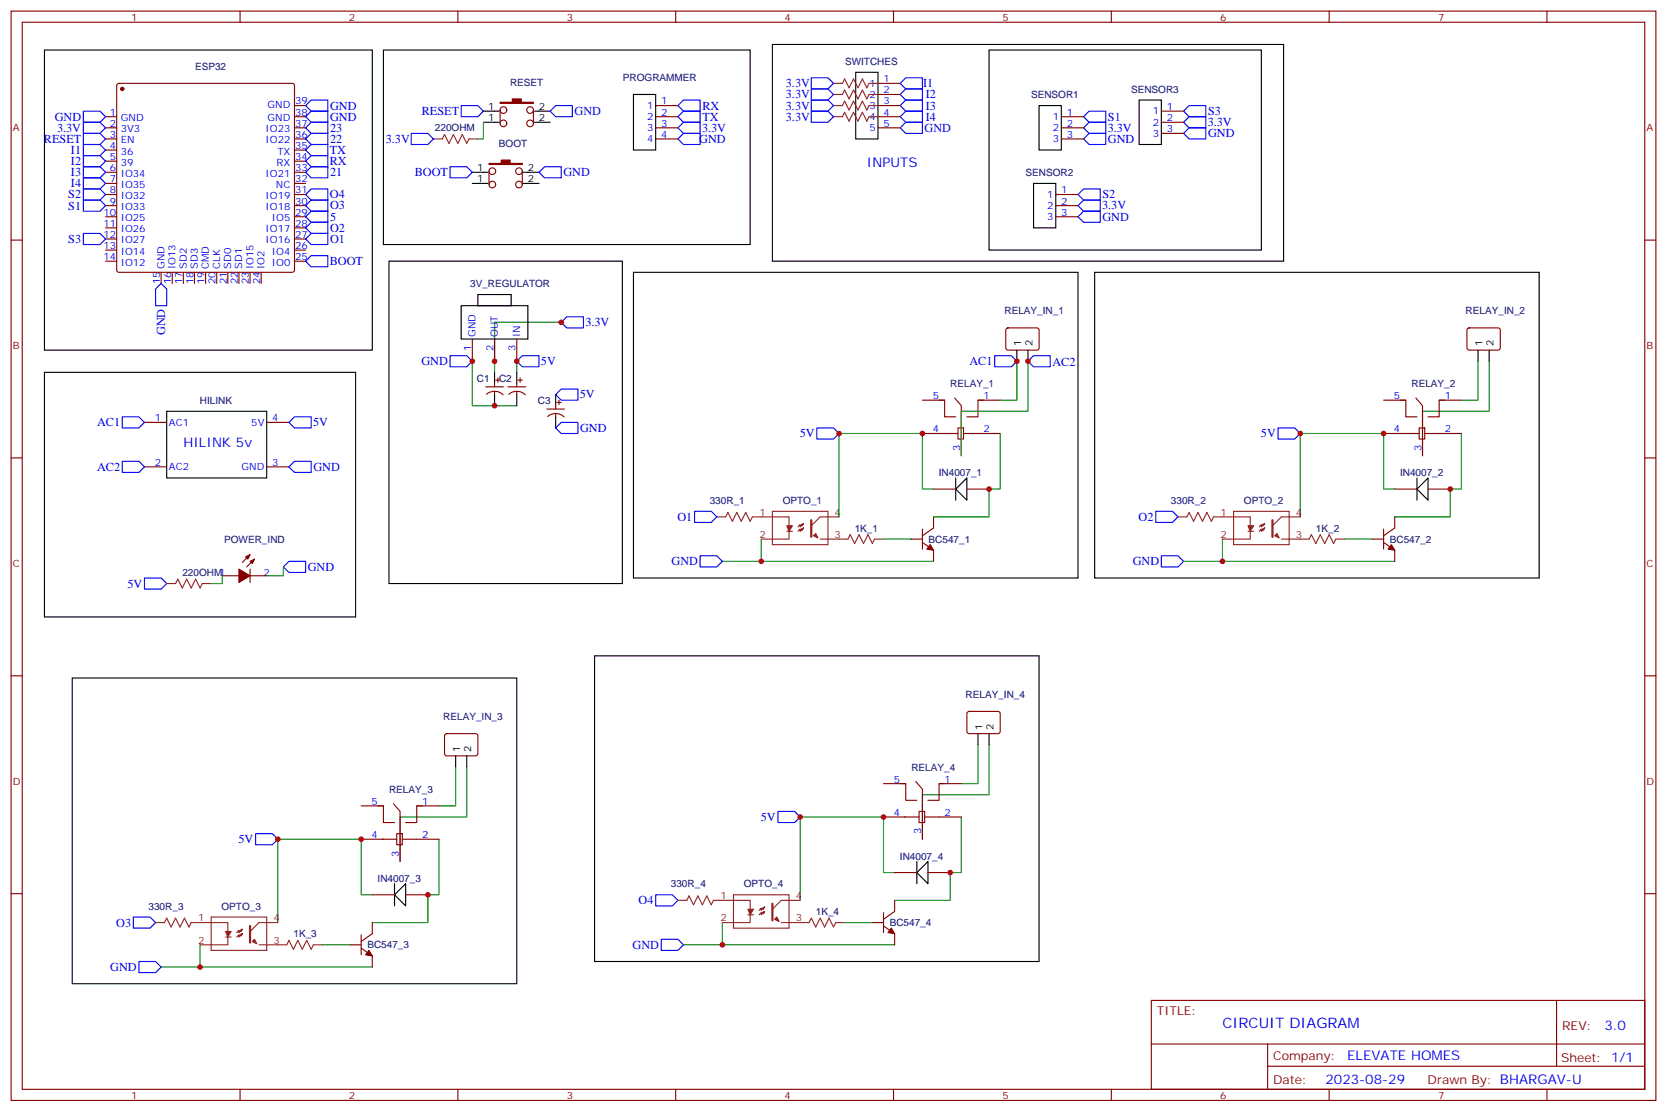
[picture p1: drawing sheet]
<svg xmlns="http://www.w3.org/2000/svg" width="529mm" height="353mm" viewBox="0 0 529 353" stroke-linecap="round" stroke-linejoin="round" font-family="sans-serif">
<g fill="none" stroke="#870000" stroke-width=".35">
<path d="M3.5 3.5h522.1v345.7h-522.1zM7.1 7.1h515v338.6h-515zM76.2 3.5v3.6M145.3 3.5v3.6M214.5 3.5v3.6M283.6 3.5v3.6M352.8 3.5v3.6M421.9 3.5v3.6M491.1 3.5v3.6M33.5 37h3.5M37.3 26.7l.4-.2h55.1l.5 .2 .2 .5v58.5l-.2 .5-.5 .2h-55.1l-.5-.2-.2-.5v-58.5zM93.5 33.5h3.5"/>
<path d="M93.5 37h3.5M158.7 34.9v4.3M169.3 34.9v4.3M208.1 33.5h7.1M208.1 37h7.1M278.7 33.5h7.1M278.7 37h7.1M278.7 26.5h7.1M278.7 30h7.1M336.9 37h7.1M368.7 35.3h7M368.7 38.8h7"/>
<path d="M33.5 40.6h3.5M33.5 44.1h3.5M33.5 47.6h3.5M33.5 51.2h3.5M33.5 54.7h3.5M33.5 58.2h3.5M93.5 40.6h3.5M93.5 44.1h3.5M93.5 47.6h3.5M93.5 51.2h3.5M93.5 54.7h3.5M93.5 58.2h3.5"/>
<path d="M155.2 54.3v4.3M165.8 54.3v4.3M208.1 40.6h7.1M208.1 44.1h7.1M278.7 40.6h7.1M336.9 40.6h7.1M336.9 44.1h7.1M368.7 42.3h7M3.5 76.2h3.6M33.5 61.7h3.5M33.5 65.3h3.5M33.5 68.8h3.5"/>
<path d="M33.5 72.3h3.5M33.5 75.8h3.5M33.5 79.4h3.5M93.5 61.7h3.5M93.5 65.3h3.5M93.5 68.8h3.5M93.5 72.3h3.5M93.5 75.8h3.5M93.5 79.4h3.5M335.1 61.7h7.1M335.1 65.3h7.1M335.1 68.8h7.1"/>
<path d="M522.1 76.2h3.5M33.5 82.9h3.5M51.2 86.4v3.6M54.7 86.4v3.6M58.2 86.4v3.6M61.7 86.4v3.6M65.3 86.4v3.6M68.8 86.4v3.6M72.3 86.4v3.6M75.8 86.4v3.6M79.4 86.4v3.6M82.9 86.4v3.6"/>
<path d="M93.5 82.9h3.5M149.9 107.6v7.1M157 107.6v7.1M158 119.9v1.5M164 107.6v7.1M165.1 119.9v1.5M319.5 104.3l.5-.2h9.4l.4 .7v5.9l-.7 .4h-9.4l-.4-.7v-5.6zM465.9 104.3l.5-.2h9.4l.4 .7v5.9l-.7 .4h-9.4l-.4-.7v-5.6zM45.9 134.1h7M84.7 134.1h7M154.2 122.8h5.6M154.4 125.1a3.8 3.8 0 0 1 5.3 .2"/>
<path d="M157 121.7v1.1M157 124.2v1M157.3 120.6h1.4M161.2 122.8h5.7M161.5 125.1a3.8 3.8 0 0 1 5.2 .2M164 121.7v1.1M164 124.2v1M164.4 120.6h1.4M173.6 129.8h5.6M173.9 132.2a3.8 3.8 0 0 1 5.2 .2M176.4 128.8v1M176.4 131.2v1.1"/>
<path d="M176.7 127.7h1.5M177.4 127v1.4M292.8 127h7.1M292.8 137.6h11.3M298.1 127h1.8v5.3h3.5M303 126.3l2.2 2.5v15.8M304.1 135.8h1.8v3.5h-1.8zM305.9 137.6h11.6M310.4 127h7.1M312.2 127h-1.8v5.3h-3.5M439.2 127h7.1M439.2 137.6h11.3"/>
<path d="M444.5 127h1.8v5.3h3.5M449.4 126.3l2.2 2.5v15.8M450.5 135.8h1.8v3.5h-1.8zM452.3 137.6h11.6M456.8 127h7.1M458.6 127h-1.8v5.3h-3.5M3.5 145.3h3.6M45.9 148.2h7M84.7 148.2h7M296.3 155.2h7.1M306.9 155.2h7.1M442.7 155.2h7.1"/>
<path d="M453.3 155.2h7.1M522.1 145.3h3.5M79.4 176l-2.5 2.5M80.8 177.4l-2.5 2.5M289.3 171.1h3.5M292.8 167.9v6.4M292.8 172.2l3.5 2.4v3.6M296.3 164v3.6l-3.5 2.4M435.7 171.1h3.5M439.2 167.9v6.4M439.2 172.2l3.5 2.4v3.6M442.7 164v3.6l-3.5 2.4"/>
<path d="M70.6 182.7h5.2M79.4 180.6v4.3M79.4 182.7h5.3M3.5 214.5h3.6M522.1 214.5h3.5M141.3 233l.5-.2 9.5 .1 .4 .6-.1 6-.6 .4-9.5-.1-.4-.6v-5.7zM307.2 226l.4-.2h9.5l.4 .7-.1 5.9-.6 .4h-9.5l-.4-.7v-5.6zM114.7 255.8h7M119.9 255.8h1.8v5.3h3.5M124.9 255.1l2.1 2.4v15.9M132.3 255.8h7M134.1 255.8h-1.8v5.3h-3.5"/>
<path d="M280.5 248.7h7M280.5 259.3h11.2M285.8 248.7h1.7v5.3h3.5M290.7 248l2.1 2.5v15.8M291.7 257.5h1.8v3.6h-1.8zM293.5 259.3h11.7M298.1 248.7h7.1M299.9 248.7h-1.8v5.3h-3.5M114.7 266.3h11.2M125.9 264.6h1.8v3.5h-1.8zM127.7 266.3h11.6M284 276.9h7"/>
<path d="M294.6 276.9h7M3.5 283.6h3.6M111.1 299.9h3.6M114.7 296.7v6.3M118.2 284h7M118.2 292.8v3.5l-3.5 2.5M128.8 284h7M276.9 292.8h3.6M280.5 289.6v6.4M280.5 293.9l3.5 2.4v3.6M284 285.8v3.5l-3.5 2.4M522.1 283.6h3.5"/>
<path d="M114.7 300.9l3.5 2.5v3.5M365.5 317.5h156.6v28.2h-156.6zM494.1 317.5v20.9M365.5 331.3h156.5M402.4 338.4h119.6M402.4 331.3v14.2M76.2 345.7v3.6M145.3 345.7v3.6M214.5 345.7v3.6M283.6 345.7v3.6M352.8 345.7v3.6M421.9 345.7v3.6"/>
<path d="M491.1 345.7v3.6"/>
<circle cx="159.8" cy="39.2" r="1.06"/>
<circle cx="159.8" cy="34.9" r="1.06"/>
<circle cx="168.3" cy="39.2" r="1.06"/>
<circle cx="168.3" cy="34.9" r="1.06"/>
<circle cx="156.3" cy="54.3" r="1.06"/>
<circle cx="156.3" cy="58.6" r="1.06"/>
<circle cx="164.7" cy="58.6" r="1.06"/>
<circle cx="164.7" cy="54.3" r="1.06"/>
</g>
<g fill="#870000" stroke="#870000" stroke-width=".35">
<path d="M158.7 32.5h3.9v-1.1h2.9v1.1h3.8v.3h-10.6z"/>
<path d="M155.2 51.9h3.9v-1.1h2.8v1.1h3.9v.3h-10.6z"/>
<path d="M75.8 180.6l3.6 2.1-3.6 2.2z"/>
<path d="M79.4 178.2l1.4-.8-.7 1.5z"/>
<path d="M78 176.7l1.4-.7-.7 1.4z"/>
<path d="M295.3 172.9l1 1.7-2.1-.3z"/>
<path d="M441.7 172.9l1 1.7-2.1-.3z"/>
<path d="M117.1 301.6l1.1 1.8-2.1-.4z"/>
<path d="M282.9 294.6l1.1 1.7-2.1-.3z"/>
<circle cx="38.8" cy="28.2" r=".53"/>
</g>
<g fill="none" stroke="#00f" stroke-width=".35">
<path d="M26.5 38.8h5.2l1.8 1.8-1.8 1.7h-5.2zM26.5 35.3h5.2l1.8 1.7-1.8 1.8h-5.2zM97 37l1.8-1.7h5.3v3.5h-5.3zM97 33.5l1.8-1.7h5.3v3.5h-5.3zM146.4 33.5h5.3l1.8 1.8-1.8 1.7h-5.3zM174.6 35.3l1.8-1.8h5.3v3.5h-5.3zM215.2 33.5l1.8-1.7h5.2v3.5h-5.2zM215.2 37l1.8-1.7h5.2v3.5h-5.2zM257.5 24.7h5.3l1.8 1.8-1.8 1.7h-5.3zM257.5 28.2h5.3l1.8 1.8-1.8 1.8h-5.3zM257.5 31.8h5.3l1.8 1.7-1.8 1.8h-5.3zM257.5 35.3h5.3l1.8 1.7-1.8 1.8h-5.3z"/>
<path d="M285.8 30l1.7-1.8h5.3v3.6h-5.3zM285.8 33.5l1.7-1.7h5.3v3.5h-5.3zM285.8 37l1.7-1.7h5.3v3.5h-5.3zM287.5 24.7h5.3v3.5h-5.3l-1.7-1.7zM344 37l1.7-1.7h5.3v3.5h-5.3zM377.5 33.5h5.3v3.5h-5.3l-1.8-1.7zM377.5 37h5.3v3.6h-5.3l-1.8-1.8zM26.5 56.4h5.2l1.8 1.8-1.8 1.8h-5.2zM26.5 52.9h5.2l1.8 1.8-1.8 1.7h-5.2zM26.5 42.3h5.2l1.8 1.8-1.8 1.8h-5.2zM26.5 60h5.2l1.8 1.7-1.8 1.8h-5.2zM26.5 49.4h5.2l1.8 1.8-1.8 1.7h-5.2z"/>
<path d="M26.5 45.9h5.2l1.8 1.7-1.8 1.8h-5.2zM97 40.6l1.8-1.8h5.3v3.5h-5.3zM98.8 42.3h5.3v3.6h-5.3l-1.8-1.8zM98.8 45.9h5.3v3.5h-5.3l-1.8-1.8zM98.8 49.4h5.3v3.5h-5.3l-1.8-1.7zM98.8 52.9h5.3v3.5h-5.3l-1.8-1.7zM98.8 60h5.3v3.5h-5.3l-1.8-1.8zM130.5 42.3h5.3l1.8 1.8-1.8 1.8h-5.3zM142.9 52.9h5.3l1.7 1.8-1.7 1.7h-5.3zM172.9 52.9h5.3v3.5h-5.3l-1.8-1.7zM215.2 40.6l1.8-1.8h5.2v3.5h-5.2zM215.2 44.1l1.8-1.8h5.2v3.6h-5.2z"/>
<path d="M285.8 40.6l1.7-1.8h5.3v3.5h-5.3zM344 40.6l1.7-1.8h5.3v3.5h-5.3zM345.7 42.3h5.3v3.6h-5.3l-1.7-1.8zM377.5 40.6h5.3v3.5h-5.3l-1.8-1.8zM26.5 63.5h5.2l1.8 1.8-1.8 1.7h-5.2zM26.5 74.1h5.2l1.8 1.7-1.8 1.8h-5.2zM97 75.8l1.8-1.7h5.3v3.5h-5.3zM97 72.3l1.8-1.7h5.3v3.5h-5.3zM97 65.3l1.8-1.8h5.3v3.5h-5.3zM97 68.8l1.8-1.8h5.3v3.6h-5.3zM342.2 61.7l1.8-1.7h5.2v3.5h-5.2zM342.2 65.3l1.8-1.8h5.2v3.5h-5.2z"/>
<path d="M342.2 68.8l1.8-1.8h5.2v3.6h-5.2zM49.4 91.7l1.8-1.7 1.7 1.7v5.3h-3.5zM98.8 81.1h5.3v3.6h-5.3l-1.8-1.8zM142.9 112.9h5.3l1.7 1.8-1.7 1.7h-5.3zM164 114.7l1.8-1.8h5.3v3.5h-5.3zM179.9 100.5h5.3v3.6h-5.3l-1.7-1.8zM315.7 112.9h5.3l1.8 1.8-1.8 1.7h-5.3zM326.3 114.7l1.8-1.8h5.3v3.5h-5.3zM38.8 132.3h5.3l1.8 1.8-1.8 1.7h-5.3zM91.7 134.1l1.8-1.8h5.3v3.5h-5.3zM176.4 125.2l1.8-1.7h5.2v3.5h-5.2zM178.2 134.1h5.2v3.5h-5.2l-1.8-1.8z"/>
<path d="M259.3 135.8h5.3l1.7 1.8-1.7 1.7h-5.3zM405.7 135.8h5.3l1.7 1.8-1.7 1.7h-5.3zM38.8 146.4h5.3l1.8 1.8-1.8 1.7h-5.3zM91.7 148.2l1.8-1.8h5.3v3.5h-5.3zM90 179.9l1.7-1.7h5.3v3.5h-5.3zM220.5 162.3h5.3l1.7 1.7-1.7 1.8h-5.3zM222.2 176.4h5.3l1.8 1.8-1.8 1.7h-5.3zM366.9 162.3h5.3l1.7 1.7-1.7 1.8h-5.3zM368.7 176.4h5.2l1.8 1.8-1.8 1.7h-5.2zM45.9 183.4h5.3l1.7 1.8-1.7 1.8h-5.3zM246.9 257.5h5.3l1.8 1.8-1.8 1.8h-5.3zM81.1 264.6h5.3l1.8 1.7-1.8 1.8h-5.3z"/>
<path d="M42.3 291h5.3l1.8 1.8-1.8 1.8h-5.3zM208.1 284h5.3l1.8 1.8-1.8 1.7h-5.3zM209.9 298.1h5.3l1.8 1.8-1.8 1.7h-5.3zM44.1 305.2h5.3l1.8 1.7-1.8 1.8h-5.3z"/>
</g>
<g fill="none" stroke="#000" stroke-width=".35">
<path d="M14.1 15.9h104.1v95.2h-104.1zM121.7 15.9h116.4v61.7h-116.4zM245.2 14.1h162.3v68.8h-162.3zM314 15.9h86.4v63.5h-86.4zM153.5 35.3h4.9M153.5 38.8h4.9M169.7 35.3h4.9M169.7 38.8h4.9M201.1 30h7v17.6h-7zM271.6 22.9h7.1v21.2h-7.1zM329.8 33.5h7.1v14.1h-7.1zM361.6 31.8h7.1v14.1h-7.1z"/>
<path d="M149.9 54.7h5M149.9 58.2h5M166.2 54.7h4.9M166.2 58.2h4.9M328.1 58.2h7v14.1h-7zM123.5 82.9h74.1v102.3h-74.1zM146.4 97h21.2v10.6h-21.2zM151.7 93.5h10.6v3.5h-10.6zM201.1 86.4h141.1v97h-141.1zM347.5 86.4h141.1v97h-141.1zM14.1 118.2h98.8v77.6h-98.8zM157 118.2v3.5"/>
<path d="M164 118.2v3.5M322.8 111.1v3.6M326.3 111.1v3.6M469.2 111.1v3.6M472.7 111.1v3.6M52.9 130.5h31.8v21.2h-31.8zM157 125.2v3.6M164 125.2v3.6M176.4 125.2v3.6M176.4 132.3v3.5M303.4 151.7v7M306.9 151.7v7l-3.5-3.5z"/>
<path d="M449.8 151.7v7M453.3 151.7v7l-3.5-3.5zM22.9 215.2h141.1v97h-141.1zM188.7 208.1h141.1v97.1h-141.1zM144.6 239.9v3.5M148.2 239.9v3.5M310.4 232.8v3.6M314 232.8v3.6M291 273.4v7.1M294.6 273.4v7.1l-3.6-3.6zM125.2 284l3.6-3.5v7zM125.2 280.5v7"/>
</g>
<g fill="none" stroke="#008700" stroke-width=".35">
<path d="M153.5 38.8v5.3h-1.8M149.9 114.7v14.1h14.1M157 114.7v-12.4h21.2h-21.2v15.9M164 114.7v3.5M322.8 114.7v12.3h-5.3M326.3 114.7v15.8h-21.1v14.1M469.2 114.7v12.3h-5.3M472.7 114.7v15.8h-21.1v14.1M317.5 137.6v17.6h-3.5v8.8h-17.7M463.9 137.6v17.6h-3.5v8.8h-17.7M296.3 155.2h-3.5v-17.6h-26.5v26.4M442.7 155.2h-3.5v-17.6h-26.5v26.4"/>
<path d="M90 179.9v2.8h-5.3M229.3 178.2h12.4M241.7 171.1v7.1h54.6M280.5 171.1h8.8M375.7 178.2h12.4M388.1 171.1v7.1h54.6M426.9 171.1h8.8M70.6 182.7v2.5h-3.6M310.4 236.4v12.3h-5.2M314 236.4v15.8h-21.2v14.1M144.6 243.4v12.4h-5.3M148.2 243.4v15.9h-21.2v14.1"/>
<path d="M305.2 259.3v17.6h-3.6v8.9h-17.6M139.3 266.3v17.7h-3.5v8.8h-17.6M284 276.9h-3.5v-17.6h-26.5v26.5M63.5 299.9v7h54.7M102.3 299.9h8.8M118.2 284h-3.5v-17.7h-26.5v26.5M217 299.9h12.3M229.3 292.8v7.1h54.7M268.1 292.8h8.8M51.2 306.9h12.3"/>
</g>
<g fill="none" stroke="#8c2424" stroke-width=".35">
<path d="M264.6 26.5h2.8l.7-1.5 1.4 2.9 1.4-2.9 1.4 2.9 1.5-2.9 1.4 2.9 .7-1.4h2.8M264.6 30h2.8l.7-1.4 1.4 2.8 1.4-2.8 1.4 2.8 1.5-2.8 1.4 2.8 .7-1.4h2.8M264.6 33.5h2.8l.7-1.4 1.4 2.8 1.4-2.8 1.4 2.8 1.5-2.8 1.4 2.8 .7-1.4h2.8M264.6 37h2.8l.7-1.4 1.4 2.9 1.4-2.9 1.4 2.9 1.5-2.9 1.4 2.9 .7-1.5h2.8M137.6 44.1h2.8l.7-1.4 1.4 2.8 1.4-2.8 1.4 2.8 1.5-2.8 1.4 2.8 .7-1.4h2.8M227.5 164h2.9l.7-1.4 1.4 2.9 1.4-2.9 1.4 2.9 1.4-2.9 1.4 2.9 .7-1.5h11.7v2.9M245.2 162.3h17.6v10.6h-17.6zM249.8 168.6h1.7M250.5 168.6v2.5h-8.8M254.4 166.5l.7-.3-.4 .7zM255.1 166.2l-1.1 1v-.7l-.7 .7M255.1 167.6l-.4 .7-.3-.4 .7-.3-1.1 1v-.7l-.7 .7"/>
<path d="M260.3 171.1h8.9l.7-1.4 1.4 2.8 1.4-2.8 1.4 2.8 1.4-2.8 1.4 2.8 .7-1.4h2.9M266.3 164h-6l-2.8 2.9M373.9 164h2.9l.7-1.4 1.4 2.9 1.4-2.9 1.4 2.9 1.4-2.9 1.4 2.9 .7-1.5h11.7v2.9M391.6 162.3h17.6v10.6h-17.6zM396.2 168.6h1.7M396.9 168.6v2.5h-8.8M400.8 166.5l.7-.3-.4 .7zM401.5 166.2l-1.1 1v-.7l-.7 .7M401.5 167.6l-.4 .7-.3-.4 .7-.3-1.1 1v-.7l-.7 .7M406.8 171.1h8.8l.7-1.4 1.4 2.8 1.4-2.8 1.4 2.8 1.4-2.8 1.4 2.8 .7-1.4h2.9M412.7 164h-5.9l-2.9 2.9M52.9 185.2h2.8l.7-1.4 1.5 2.8 1.4-2.8 1.4 2.8 1.4-2.8 1.4 2.8 .7-1.4h2.8"/>
<path d="M49.4 292.8h2.8l.7-1.4 1.4 2.8 1.4-2.8 1.4 2.8 1.5-2.8 1.4 2.8 .7-1.4h11.6v2.8M67 291h17.7v10.6h-17.7zM71.6 297.4h1.8M72.3 297.4v2.5h-8.8M76.2 295.3l.7-.4-.3 .7zM76.9 294.9l-1.1 1.1v-.7l-.7 .7M76.9 296.3l-.3 .7-.4-.3 .7-.4-1.1 1.1v-.7l-.7 .7M82.2 299.9h8.8l.7-1.4 1.4 2.8 1.4-2.8 1.5 2.8 1.4-2.8 1.4 2.8 .7-1.4h2.8M88.2 292.8h-6l-2.8 2.8M215.2 285.8h2.8l.7-1.5 1.4 2.9 1.4-2.9 1.5 2.9 1.4-2.9 1.4 2.9 .7-1.4h11.6v2.8M232.8 284h17.7v10.6h-17.7zM237.4 290.3h1.8"/>
<path d="M238.1 290.3v2.5h-8.8M242 288.2l.7-.3-.3 .7zM242.7 287.9l-1 1v-.7l-.8 .7M242.7 289.3l-.3 .7-.4-.4 .7-.3-1 1v-.7l-.8 .7M248 292.8h8.8l.7-1.4 1.4 2.8 1.4-2.8 1.5 2.8 1.4-2.8 1.4 2.8 .7-1.4h2.8M254 285.8h-6l-2.8 2.8"/>
</g>
<path d="M257.5 165.1v5.3M403.9 165.1v5.3M79.4 293.9v5.3M245.2 286.8v5.3" fill="none" stroke="#8c2424" stroke-width=".71"/>
<g fill="#8c2424" stroke="#8c2424" stroke-width=".35">
<path d="M249.8 166.9h1.7l-1 1.7z"/>
<path d="M258.2 170l.7-.7 .7 1.4z"/>
<path d="M396.2 166.9h1.7l-1 1.7z"/>
<path d="M404.6 170l.7-.7 .7 1.4z"/>
<path d="M71.6 295.6h1.8l-1.1 1.8z"/>
<path d="M80.1 298.8l.7-.7 .7 1.4z"/>
<path d="M237.4 288.6h1.8l-1.1 1.7z"/>
<path d="M245.9 291.7l.7-.7 .7 1.5z"/>
</g>
<g fill="#c00">
<circle cx="178.2" cy="102.3" r=".88"/>
<circle cx="157" cy="114.7" r=".88"/>
<circle cx="149.9" cy="114.7" r=".88"/>
<circle cx="164" cy="114.7" r=".88"/>
<circle cx="157" cy="128.8" r=".88"/>
<circle cx="314" cy="155.2" r=".88"/>
<circle cx="292.8" cy="137.6" r=".88"/>
<circle cx="266.3" cy="137.6" r=".88"/>
<circle cx="241.7" cy="178.2" r=".88"/>
<circle cx="388.1" cy="178.2" r=".88"/>
<circle cx="412.8" cy="137.6" r=".88"/>
<circle cx="439.2" cy="137.6" r=".88"/>
<circle cx="460.4" cy="155.2" r=".88"/>
<circle cx="63.5" cy="306.9" r=".88"/>
<circle cx="88.2" cy="266.3" r=".88"/>
<circle cx="114.7" cy="266.3" r=".88"/>
<circle cx="135.8" cy="284" r=".88"/>
<circle cx="229.3" cy="299.9" r=".88"/>
<circle cx="254" cy="259.3" r=".88"/>
<circle cx="280.5" cy="259.3" r=".88"/>
<circle cx="301.6" cy="276.9" r=".88"/>
<circle cx="326.3" cy="114.7" r=".88"/>
<circle cx="322.8" cy="114.7" r=".88"/>
</g>
<text font-size="4.6" fill="#00f" x="388.1" y="326.3">CIRCUIT DIAGRAM</text>
<g font-size="4.2" fill="#00f">
<text x="275.2" y="52.9">INPUTS</text>
<text x="58.2" y="141.8">HILINK 5v</text>
<text x="509.3" y="326.8">3.0</text>
<text x="427.7" y="336.3">ELEVATE HOMES</text>
<text x="420.7" y="344.1">2023-08-29</text>
</g>
<g font-size="3.9" fill="#00f">
<text x="249.5" y="27.7">3.3V</text>
<text x="293" y="27.7">I1</text>
<text x="104.8" y="34.8">GND</text>
<text x="223" y="34.8">RX</text>
<text x="249.5" y="31.2">3.3V</text>
<text x="249.5" y="34.8">3.3V</text>
<text x="293.9" y="31.2">I2</text>
<text x="293.9" y="34.8">I3</text>
<text x="17.4" y="38.3">GND</text>
<text x="18.1" y="41.8">3.3V</text>
<text x="104.8" y="41.8">23</text>
<text x="104.8" y="38.3">GND</text>
<text x="133.9" y="36.5">RESET</text>
<text x="182.4" y="36.5">GND</text>
<text x="222.8" y="41.8">3.3V</text>
<text x="223" y="38.3">TX</text>
<text x="249.5" y="38.3">3.3V</text>
<text x="293.5" y="41.9">GND</text>
<text x="293.9" y="38.3">I4</text>
<text x="351.6" y="41.8">3.3V</text>
<text x="351.7" y="38.3">S1</text>
<text x="383.4" y="40">3.3V</text>
<text x="383.5" y="36.5">S3</text>
<text x="14" y="45.4">RESET</text>
<text x="104.8" y="45.4">22</text>
<text x="122.5" y="45.3">3.3V</text>
<text x="222" y="45.5">GND</text>
<text x="351.7" y="45.3">GND</text>
<text x="383.5" y="43.6">GND</text>
<text x="22.5" y="52.4">I2</text>
<text x="22.5" y="48.9">I1</text>
<text x="104.7" y="48.9">TX</text>
<text x="104.7" y="52.4">RX</text>
<text x="22.5" y="59.5">I4</text>
<text x="22.5" y="56">I3</text>
<text x="104.8" y="56">21</text>
<text x="131.7" y="56">BOOT</text>
<text x="178.9" y="56">GND</text>
<text x="21.7" y="63">S2</text>
<text x="104.7" y="62.9">O4</text>
<text x="350" y="63">S2</text>
<text x="21.7" y="66.5">S1</text>
<text x="104.8" y="66.5">O3</text>
<text x="104.8" y="70.1">5</text>
<text x="349.9" y="66.5">3.3V</text>
<text x="350" y="70">GND</text>
<text x="21.7" y="77.1">S3</text>
<text x="104.8" y="77">O1</text>
<text x="104.8" y="73.5">O2</text>
<text x="104.7" y="84.2">BOOT</text>
<text x="52.4" y="106.4" transform="rotate(-90 52.4 106.4)">GND</text>
<text x="185.8" y="103.6">3.3V</text>
<text x="133.8" y="115.9">GND</text>
<text x="171.7" y="115.9">5V</text>
<text x="307.7" y="115.9">AC1</text>
<text x="334.1" y="116">AC2</text>
<text x="184" y="126.4">5V</text>
<text x="30.8" y="135.3">AC1</text>
<text x="99.4" y="135.3">5V</text>
<text x="184.1" y="137.1">GND</text>
<text x="253.9" y="138.8">5V</text>
<text x="400.3" y="138.8">5V</text>
<text x="30.8" y="149.4">AC2</text>
<text x="99.5" y="149.4">GND</text>
<text x="215" y="165.3">O1</text>
<text x="361.4" y="165.3">O2</text>
<text x="213.2" y="179.4">GND</text>
<text x="359.6" y="179.4">GND</text>
<text x="97.7" y="181.2">GND</text>
<text x="40.4" y="186.5">5V</text>
<text x="241.5" y="260.5">5V</text>
<text x="75.7" y="267.6">5V</text>
<text x="202.7" y="287">O4</text>
<text x="36.9" y="294.1">O3</text>
<text x="200.8" y="301.1">GND</text>
<text x="35" y="308.2">GND</text>
</g>
<g font-size="3.9" fill="#800">
<text x="367.2" y="322.1">TITLE:</text>
<text x="495.9" y="326.8">REV:</text>
<text x="404.1" y="336.3">Company:</text>
<text x="495.5" y="336.9">Sheet: 1/1</text>
<text x="404.1" y="344">Date:</text>
<text x="453.2" y="344">Drawn By: BHARGAV-U</text>
</g>
<g font-size="3.2" fill="#800">
<text x="41.6" y="6.5">1</text>
<text x="110.8" y="6.5">2</text>
<text x="179.9" y="6.5">3</text>
<text x="249.1" y="6.5">4</text>
<text x="318.2" y="6.5">5</text>
<text x="387.3" y="6.5">6</text>
<text x="456.5" y="6.5">7</text>
<text x="4.1" y="41.6">A</text>
<text x="522.6" y="41.6">A</text>
<text x="4.1" y="110.8">B</text>
<text x="522.6" y="110.8">B</text>
<text x="4.1" y="179.9">C</text>
<text x="522.6" y="179.9">C</text>
<text x="4.1" y="249.1">D</text>
<text x="522.6" y="249.1">D</text>
<text x="41.6" y="348.7">1</text>
<text x="110.8" y="348.7">2</text>
<text x="179.9" y="348.7">3</text>
<text x="249.1" y="348.7">4</text>
<text x="318.2" y="348.7">5</text>
<text x="387.3" y="348.7">6</text>
<text x="456.5" y="348.7">7</text>
</g>
<g font-size="3.2" fill="#000080">
<text x="61.9" y="22.3">ESP32</text>
<text x="268.2" y="20.5">SWITCHES</text>
<text x="161.9" y="27.4">RESET</text>
<text x="197.7" y="25.8">PROGRAMMER</text>
<text x="359" y="29.4">SENSOR3</text>
<text x="327.3" y="31.1">SENSOR1</text>
<text x="138.1" y="41.7">220OHM</text>
<text x="158.4" y="46.8">BOOT</text>
<text x="325.5" y="55.8">SENSOR2</text>
<text x="149.2" y="91.1">3V_REGULATOR</text>
<text x="318.8" y="99.8">RELAY_IN_1</text>
<text x="465.3" y="99.8">RELAY_IN_2</text>
<text x="151.4" y="121.1">C1</text>
<text x="158.4" y="121.1">C2</text>
<text x="301.6" y="122.9">RELAY_1</text>
<text x="448" y="122.9">RELAY_2</text>
<text x="63.5" y="128.1">HILINK</text>
<text x="170.8" y="128.1">C3</text>
<text x="298" y="151.1">IN4007_1</text>
<text x="444.4" y="151.1">IN4007_2</text>
<text x="225.3" y="159.9">330R_1</text>
<text x="248.5" y="159.9">OPTO_1</text>
<text x="371.7" y="159.9">330R_2</text>
<text x="394.9" y="159.9">OPTO_2</text>
<text x="71.2" y="172.2">POWER_IND</text>
<text x="271.3" y="168.7">1K_1</text>
<text x="294.8" y="172.2">BC547_1</text>
<text x="417.7" y="168.7">1K_2</text>
<text x="441.2" y="172.2">BC547_2</text>
<text x="57.9" y="182.8">220OHM1</text>
<text x="306.5" y="221.5">RELAY_IN_4</text>
<text x="140.7" y="228.6">RELAY_IN_3</text>
<text x="289.3" y="244.6">RELAY_4</text>
<text x="123.5" y="251.6">RELAY_3</text>
<text x="285.7" y="272.8">IN4007_4</text>
<text x="119.9" y="279.8">IN4007_3</text>
<text x="213" y="281.6">330R_4</text>
<text x="236.1" y="281.6">OPTO_4</text>
<text x="47.2" y="288.7">330R_3</text>
<text x="70.3" y="288.7">OPTO_3</text>
<text x="259" y="290.4">1K_4</text>
<text x="282.4" y="294">BC547_4</text>
<text x="93.2" y="297.5">1K_3</text>
<text x="116.6" y="301">BC547_3</text>
</g>
<g font-size="3.2" fill="#00f">
<text x="276" y="27.5">1</text>
<text x="280.5" y="26.1">1</text>
<text x="280.5" y="29.6">2</text>
<text x="84.9" y="34.2">GND</text>
<text x="93.7" y="33.2">39</text>
<text x="205.4" y="34.6">1</text>
<text x="209.9" y="33.2">1</text>
<text x="276" y="31">2</text>
<text x="276" y="34.6">3</text>
<text x="280.5" y="33.2">3</text>
<text x="370.4" y="34.9">1</text>
<text x="34.8" y="40.2">2</text>
<text x="34.8" y="36.7">1</text>
<text x="38.3" y="42">3V3</text>
<text x="38.3" y="38.5">GND</text>
<text x="84.3" y="42">IO23</text>
<text x="84.9" y="38.5">GND</text>
<text x="93.7" y="36.7">38</text>
<text x="93.7" y="40.2">37</text>
<text x="205.4" y="41.6">3</text>
<text x="205.4" y="38.1">2</text>
<text x="209.9" y="40.2">3</text>
<text x="209.9" y="36.7">2</text>
<text x="276" y="38.1">4</text>
<text x="276" y="41.6">5</text>
<text x="280.5" y="36.7">4</text>
<text x="280.5" y="40.2">5</text>
<text x="334.2" y="38.1">1</text>
<text x="334.2" y="41.6">2</text>
<text x="338.7" y="36.7">1</text>
<text x="338.7" y="40.2">2</text>
<text x="365.9" y="36.3">1</text>
<text x="365.9" y="39.9">2</text>
<text x="370.4" y="38.5">2</text>
<text x="370.4" y="42">3</text>
<text x="34.8" y="47.3">4</text>
<text x="34.8" y="43.7">3</text>
<text x="38.3" y="45.5">EN</text>
<text x="84.3" y="45.5">IO22</text>
<text x="93.7" y="43.7">36</text>
<text x="93.7" y="47.3">35</text>
<text x="205.4" y="45.2">4</text>
<text x="209.9" y="43.7">4</text>
<text x="334.2" y="45.2">3</text>
<text x="338.7" y="43.7">3</text>
<text x="365.9" y="43.4">3</text>
<text x="34.8" y="50.8">5</text>
<text x="38.3" y="52.6">39</text>
<text x="38.3" y="49">36</text>
<text x="87.8" y="52.6">RX</text>
<text x="88" y="49">TX</text>
<text x="93.7" y="50.8">34</text>
<text x="34.8" y="57.9">7</text>
<text x="34.8" y="54.3">6</text>
<text x="38.3" y="59.6">IO35</text>
<text x="38.3" y="56.1">IO34</text>
<text x="84.3" y="56.1">IO21</text>
<text x="87.6" y="59.6">NC</text>
<text x="93.7" y="54.3">33</text>
<text x="93.7" y="57.9">32</text>
<text x="34.8" y="64.9">9</text>
<text x="34.8" y="61.4">8</text>
<text x="38.3" y="63.1">IO32</text>
<text x="84.3" y="63.1">IO19</text>
<text x="93.7" y="61.4">31</text>
<text x="93.7" y="64.9">30</text>
<text x="332.4" y="62.8">1</text>
<text x="336.9" y="61.4">1</text>
<text x="336.9" y="64.9">2</text>
<text x="32.8" y="72">11</text>
<text x="32.8" y="68.4">10</text>
<text x="38.3" y="70.2">IO25</text>
<text x="38.3" y="66.7">IO33</text>
<text x="84.3" y="66.7">IO18</text>
<text x="86.3" y="70.2">IO5</text>
<text x="93.7" y="68.4">29</text>
<text x="93.7" y="72">28</text>
<text x="332.4" y="66.3">2</text>
<text x="332.4" y="69.8">3</text>
<text x="336.9" y="68.4">3</text>
<text x="32.8" y="75.5">12</text>
<text x="38.3" y="77.3">IO27</text>
<text x="38.3" y="73.7">IO26</text>
<text x="84.3" y="73.7">IO17</text>
<text x="84.3" y="77.3">IO16</text>
<text x="93.7" y="75.5">27</text>
<text x="32.8" y="82.5">14</text>
<text x="32.8" y="79">13</text>
<text x="38.3" y="80.8">IO14</text>
<text x="86.3" y="80.8">IO4</text>
<text x="93.7" y="79">26</text>
<text x="93.7" y="82.5">25</text>
<text x="38.3" y="84.3">IO12</text>
<text x="52.2" y="85.4" transform="rotate(-90 52.2 85.4)">GND</text>
<text x="55.7" y="85.4" transform="rotate(-90 55.7 85.4)">IO13</text>
<text x="59.3" y="85.4" transform="rotate(-90 59.3 85.4)">SD2</text>
<text x="62.8" y="85.4" transform="rotate(-90 62.8 85.4)">SD3</text>
<text x="66.3" y="85.4" transform="rotate(-90 66.3 85.4)">CMD</text>
<text x="69.8" y="85.4" transform="rotate(-90 69.8 85.4)">CLK</text>
<text x="73.4" y="85.4" transform="rotate(-90 73.4 85.4)">SD0</text>
<text x="76.9" y="85.4" transform="rotate(-90 76.9 85.4)">SD1</text>
<text x="80.4" y="85.4" transform="rotate(-90 80.4 85.4)">IO15</text>
<text x="84" y="85.4" transform="rotate(-90 84 85.4)">IO2</text>
<text x="86.3" y="84.3">IO0</text>
<text x="50.8" y="90.3" transform="rotate(-90 50.8 90.3)">15</text>
<text x="54.3" y="90.3" transform="rotate(-90 54.3 90.3)">16</text>
<text x="57.9" y="90.3" transform="rotate(-90 57.9 90.3)">17</text>
<text x="61.4" y="90.3" transform="rotate(-90 61.4 90.3)">18</text>
<text x="64.9" y="90.3" transform="rotate(-90 64.9 90.3)">19</text>
<text x="68.4" y="90.3" transform="rotate(-90 68.4 90.3)">20</text>
<text x="72" y="90.3" transform="rotate(-90 72 90.3)">21</text>
<text x="75.5" y="90.3" transform="rotate(-90 75.5 90.3)">22</text>
<text x="79" y="90.3" transform="rotate(-90 79 90.3)">23</text>
<text x="82.5" y="90.3" transform="rotate(-90 82.5 90.3)">24</text>
<text x="151" y="106.9" transform="rotate(-90 151 106.9)">GND</text>
<text x="158" y="106.9" transform="rotate(-90 158 106.9)">OUT</text>
<text x="165.1" y="106.9" transform="rotate(-90 165.1 106.9)">IN</text>
<text x="149.6" y="111.4" transform="rotate(-90 149.6 111.4)">1</text>
<text x="156.6" y="111.4" transform="rotate(-90 156.6 111.4)">2</text>
<text x="163.7" y="111.4" transform="rotate(-90 163.7 111.4)">3</text>
<text x="296.1" y="126.6">5</text>
<text x="312.2" y="126.6">1</text>
<text x="442.5" y="126.6">5</text>
<text x="458.6" y="126.6">1</text>
<text x="49.1" y="133.7">1</text>
<text x="53.6" y="135.1">AC1</text>
<text x="79.8" y="135.1">5V</text>
<text x="86.4" y="133.7">4</text>
<text x="296.1" y="137.2">4</text>
<text x="312.2" y="137.2">2</text>
<text x="442.5" y="137.2">4</text>
<text x="458.6" y="137.2">2</text>
<text x="304.8" y="143.1" transform="rotate(-90 304.8 143.1)">3</text>
<text x="451.2" y="143.1" transform="rotate(-90 451.2 143.1)">3</text>
<text x="49.1" y="147.8">2</text>
<text x="53.6" y="149.2">AC2</text>
<text x="76.7" y="149.2">GND</text>
<text x="86.4" y="147.8">3</text>
<text x="83.6" y="182.7">2</text>
<text x="283.7" y="248.4">5</text>
<text x="299.9" y="248.4">1</text>
<text x="117.9" y="255.4">5</text>
<text x="134.1" y="255.4">1</text>
<text x="283.7" y="258.9">4</text>
<text x="299.9" y="258.9">2</text>
<text x="117.9" y="266">4</text>
<text x="134.1" y="266">2</text>
<text x="292.5" y="264.8" transform="rotate(-90 292.5 264.8)">3</text>
<text x="126.6" y="271.9" transform="rotate(-90 126.6 271.9)">3</text>
</g>
<g font-size="3.2">
<text x="155" y="34.9">1</text>
<text x="171.1" y="34.9">2</text>
<text x="155" y="38.5">1</text>
<text x="171.1" y="38.5">2</text>
<text x="151.4" y="54.3">1</text>
<text x="151.4" y="57.9">1</text>
<text x="167.6" y="54.3">2</text>
<text x="167.6" y="57.9">2</text>
<text x="324.2" y="109.8" transform="rotate(-90 324.2 109.8)">1</text>
<text x="327.7" y="109.8" transform="rotate(-90 327.7 109.8)">2</text>
<text x="470.6" y="109.8" transform="rotate(-90 470.6 109.8)">1</text>
<text x="474.1" y="109.8" transform="rotate(-90 474.1 109.8)">2</text>
<text x="311.9" y="231.5" transform="rotate(-90 311.9 231.5)">1</text>
<text x="315.4" y="231.5" transform="rotate(-90 315.4 231.5)">2</text>
<text x="146" y="238.6" transform="rotate(-90 146 238.6)">1</text>
<text x="149.6" y="238.6" transform="rotate(-90 149.6 238.6)">2</text>
</g>
<g font-size="3.2" fill="#8d2323">
<text x="241" y="163.7">1</text>
<text x="264.9" y="163.7">4</text>
<text x="387.5" y="163.7">1</text>
<text x="411.3" y="163.7">4</text>
<text x="241" y="170.7">2</text>
<text x="264.9" y="170.7">3</text>
<text x="387.5" y="170.7">2</text>
<text x="411.3" y="170.7">3</text>
<text x="228.7" y="285.4">1</text>
<text x="252.6" y="285.4">4</text>
<text x="62.9" y="292.5">1</text>
<text x="86.8" y="292.5">4</text>
<text x="228.7" y="292.5">2</text>
<text x="252.6" y="292.5">3</text>
<text x="62.9" y="299.5">2</text>
<text x="86.8" y="299.5">3</text>
</g>
</svg>
